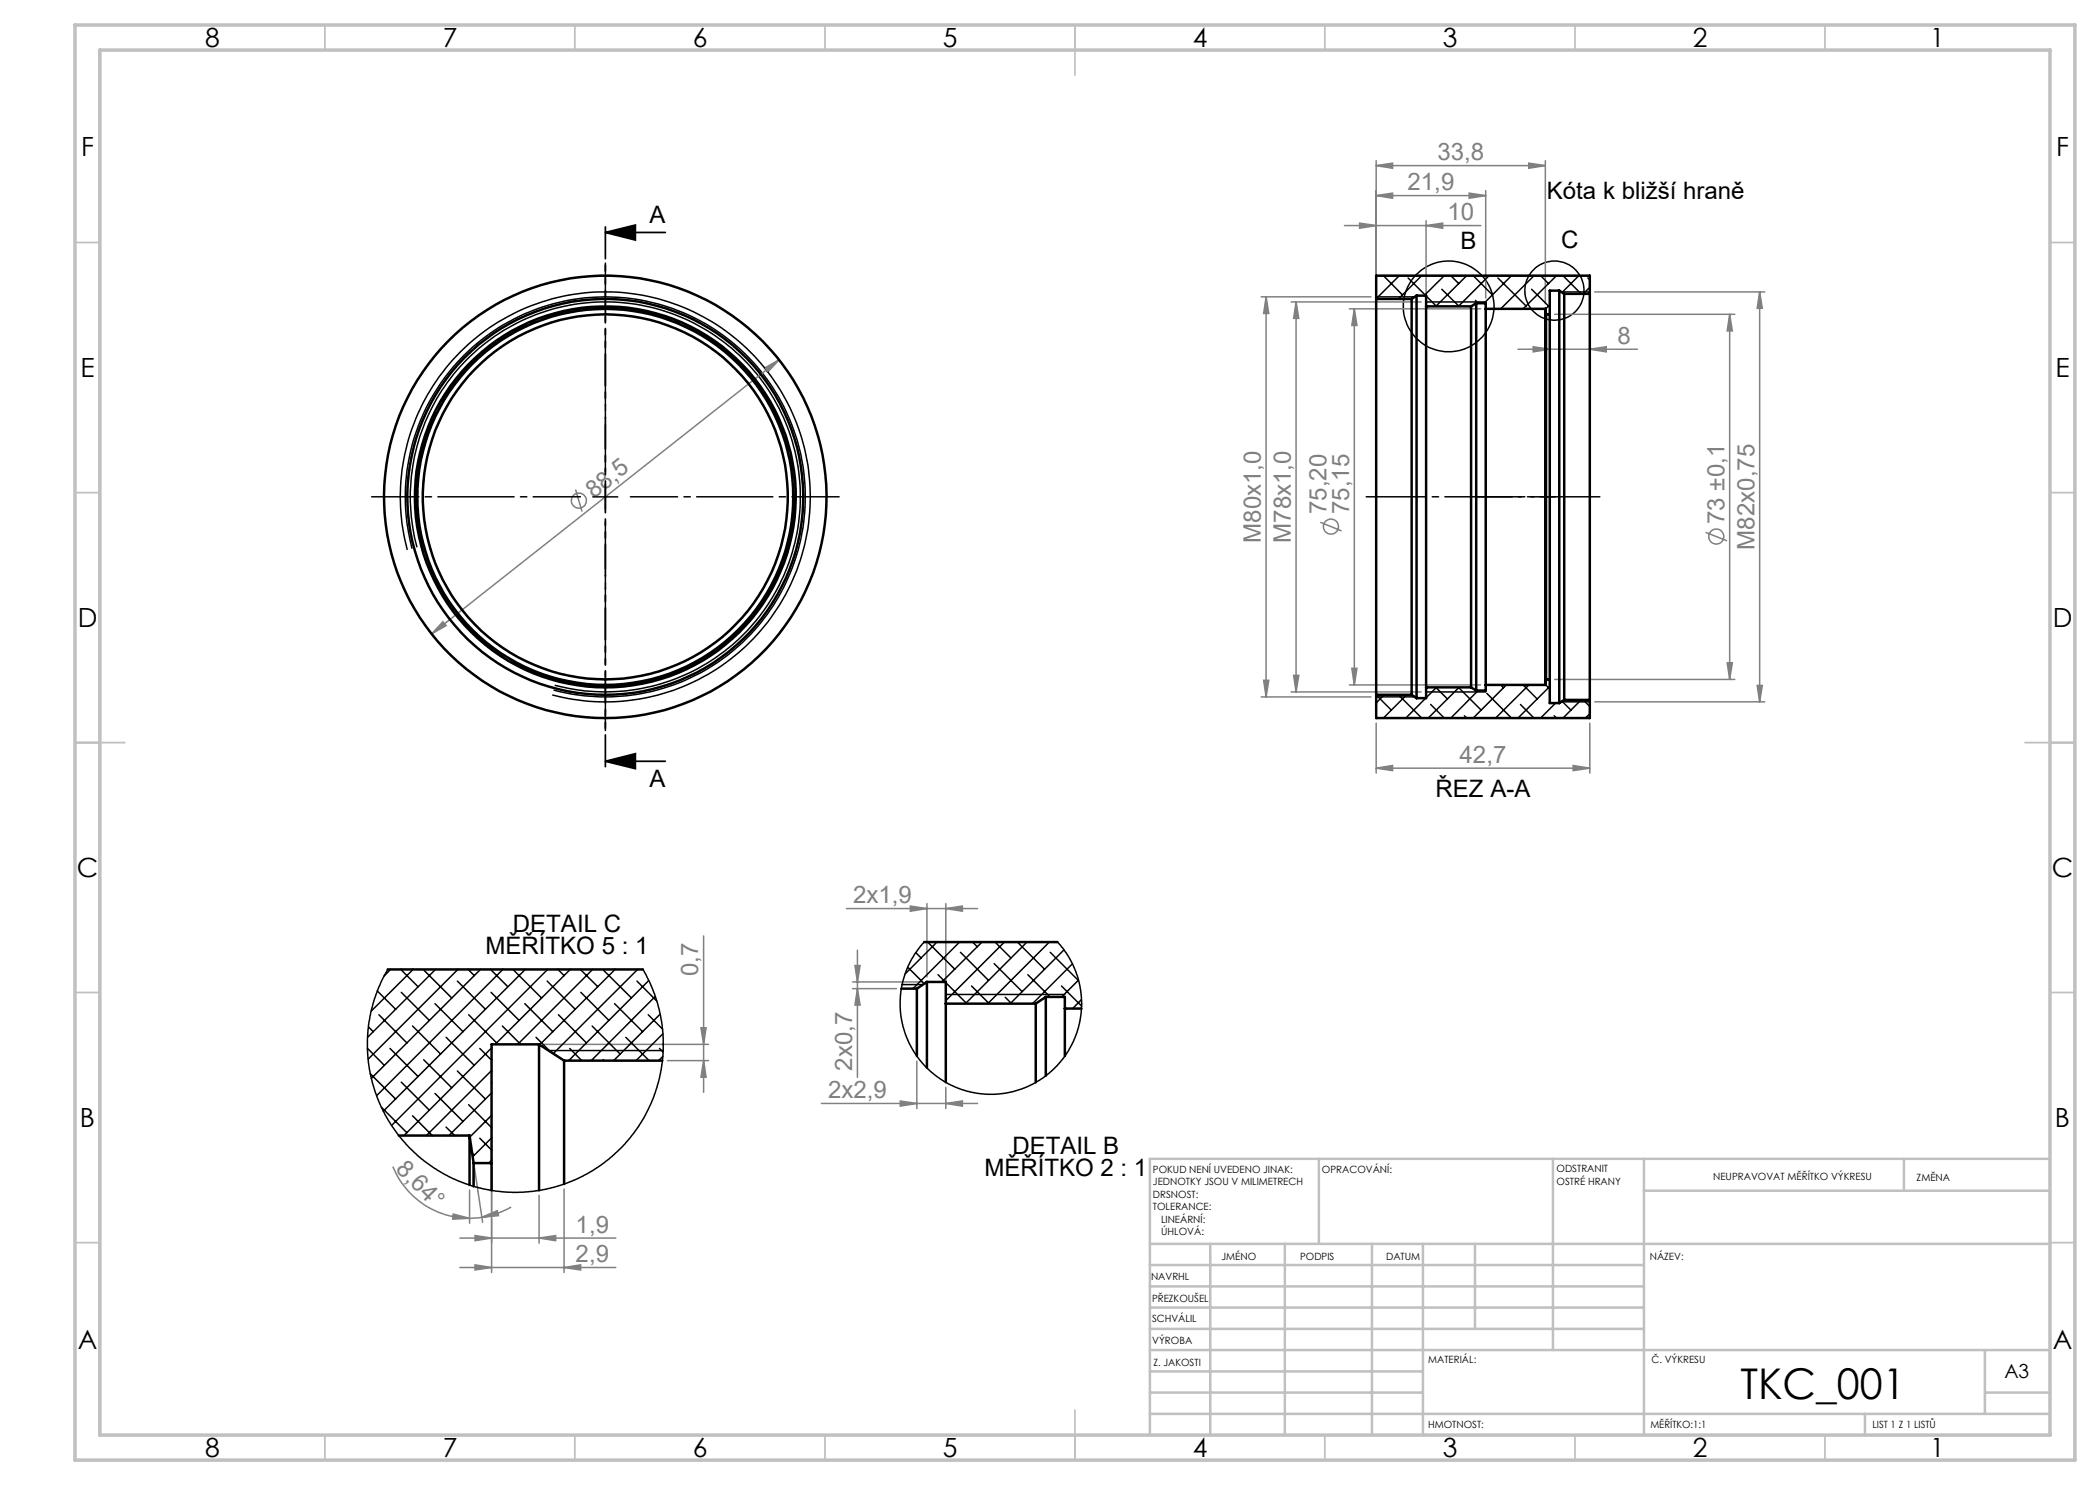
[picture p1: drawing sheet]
<svg xmlns="http://www.w3.org/2000/svg" width="420mm" height="297mm" viewBox="0 0 420 297" stroke-linecap="round" stroke-linejoin="round" font-family="sans-serif">
<g fill="none" stroke="#808080" stroke-width=".3">
<path d="M275.2 33.1l3.3-.5v1.1zM275.2 39.1l3.3-.5v1zM275.2 32.1v26.7M275.2 33.1h33.9M275.2 39.1h21.9M293.8 38.6l3.3 .5-3.3 .5zM297.1 38.1v21.5M305.8 32.6l3.3 .5-3.3 .6zM309.1 32.1v28.7M252.2 59.4h22M253.2 59.4l.6 3.3h-1.1zM253.2 59.4v80"/>
<path d="M268.9 45.1h27.3M271.9 44.6l3.3 .5-3.3 .5zM285.2 45.1l3.3-.5v1zM285.2 44.1v16.2M318.9 58.4h34.1M351.9 58.4l.6 3.3h-1.1zM351.9 58.4v82M152.9 73.6l2.9-1.6-2.3 2.4zM155.8 72l-69.5 54.8M258.2 60.4h26M259.2 60.4l.6 3.3h-1.1zM259.2 60.4v78"/>
<path d="M269.9 61.8h26.2M270.9 61.8l.5 3.3h-1zM270.9 61.8v75.2M303.6 69.8h23.9M306.6 69.4l3.4 .4-3.4 .6zM310.9 62.9h36.1M318 69.8l3.2-.4v1zM345.9 62.9l.6 3.3h-1.1zM345.9 62.9v73M115.1 97.9l1.3 4.4M264.1 104.5l4.2 1.7M341.1 106.5l4.3 1.7"/>
<path d="M88.6 124.4l.6 .7-2.9 1.7zM252.2 139.4h22M252.7 136.1h1.1l-.6 3.3zM258.2 138.4h26M258.7 135.1h1.1l-.6 3.3zM269.9 137h26.2M270.4 133.7h1l-.5 3.3zM310.9 135.9h36.1M345.4 132.6h1.1l-.6 3.3zM351.4 137.1h1.1l-.6 3.3zM275.2 153.6l3.3-.5v1zM275.2 144.6v10"/>
<path d="M275.2 153.6h42.8M314.6 153.1l3.4 .5-3.4 .5zM318 144.6v10M318.9 140.4h34.1M140.7 187.2v31.3M169.3 181.7h26.2M170.5 196.4h13.9M170.5 197.7h8.8M171 193.1h1l-.5 3.3zM171.5 190v25.5M171.5 197.7l.5 3.3h-1zM182.1 181.2l3.3 .5-3.3 .5z"/>
<path d="M185.4 180.7v14.7M189.2 181.7l3.3-.5v1zM189.2 180.7v19M108.8 208.9h32.9M133.5 212.1h8.2M140.2 205.6h1l-.5 3.3zM140.7 212.1l.5 3.3h-1zM183.4 212.2v9.5M189.2 217.5v4.2M78.6 233.3a16.6 16.6 0 0 0 15.3 10.4M93.9 238v6.6M94.9 233.6l1.6 10.8"/>
<path d="M98.3 233.6v20.9M107.8 239.1v9.5M112.8 237.8v16.7M164.3 220.7h31.2M180.1 220.2l3.3 .5-3.3 .5zM189.2 220.7l3.3-.5v1zM90.7 242.8l3.2 .9-3.3 .1zM92 253.5h31.2M92 247.6h31.2M95 247.1l3.3 .5-3.3 .5zM95 253l3.3 .5-3.3 .5zM96.4 243.4l3-1.3 .3 1z"/>
<path d="M96.4 243.4l-2.5 .3M97.6 243.2l-1.2 .2M102.2 241.4l-3.1 1.4M107.8 247.6l3.3-.5v1zM112.8 253.5l3.3-.5v1z"/>
<circle cx="115.8" cy="100.1" r="1.5"/>
<circle cx="266.2" cy="105.3" r="1.5"/>
<circle cx="343.3" cy="107.3" r="1.51"/>
</g>
<g fill="none" stroke="#000" stroke-width=".3">
<path d="M275.2 59.4h7.8M312.2 58.4h5.8M285.2 60.4h11.9M118.6 99.4h4.9M121.1 96.9v5M81.5 110a41 41 0 0 1 36-51.5 41 41 0 0 1 44.4 44.5 41 41 0 0 1-51.4 36M82.4 109.7a40 40 0 0 1 35.1-50.2 40 40 0 0 1 43.4 43.3 40 40 0 0 1-50.2 35.2M83.4 109.5a39 39 0 0 1 34.3-49 39 39 0 0 1 42.2 42.3 39 39 0 0 1-49 34.3M275.2 139.4h7.8M285.2 138.4h11.9M312.2 140.4h5.8M180.4 196.9h4.2"/>
<path d="M189.2 198.9h23.8M109.7 210.1h22.9"/>
<circle cx="310.9" cy="58.1" r="5.9"/>
<circle cx="289.7" cy="61.3" r="9.1"/>
</g>
<path d="M121.1 46.5l6-1.5v3zM121.1 46.5h12M121.1 152.3l6-1.6v3zM121.1 152.3h12" fill="none" stroke="#000" stroke-width=".35"/>
<path d="M320 99.4h-46.8" fill="none" stroke="#000" stroke-width=".3" stroke-dasharray="15.2 1.3 1.3 1.3" stroke-dashoffset="3.3"/>
<path d="M295.1 99.4h16" fill="none" stroke="#000" stroke-width=".3" stroke-dasharray="15.2 1.3 1.3 1.3" stroke-dashoffset="8"/>
<path d="M121.1 44.5v109.7" fill="none" stroke="#000" stroke-width=".35" stroke-dasharray="6.3 1.3 1.3 1.3 1.3 1.3" stroke-dashoffset="-.9"/>
<g fill="none" stroke="#c0c0c0" stroke-width=".35">
<path d="M65 5v5M115 5v5M165 5v5M215 5v10M265 5v5M315 5v5M365 5v5M15 48.5h5M410 48.5h5M15 98.5h5M410 98.5h5M15 148.5h10"/>
<path d="M405 148.5h10M15 198.5h5M410 198.5h5M15 248.5h5M410 248.5h5M65 287v5M115 287v5M165 287v5M215 282v10M265 287v5M315 287v5M365 287v5"/>
</g>
<g fill="none" stroke="#c0c0c0" stroke-width=".5">
<path d="M263.8 231.8v17M310.6 231.8v38.2M328.8 231.8v55.2M328.8 238.2h81.2M380.8 231.8v6.4M410 231.8h-180v55.2M230 248.8h180M230 257.3h98.8M230 253h98.8M242 248.8v38.2M257 248.8v38.2M274.4 248.8v38.2"/>
<path d="M284.6 248.8v38.2M295 248.8v17M230 265.8h98.8M230 261.5h98.8M230 278.5h54.6M230 274.3h54.6M230 270h180M397 278.5h13M397 270v12.8M230 282.8h180M373 282.8v4.2"/>
</g>
<path d="M15 5h400v287h-400zM20 10h390v277h-390z" fill="none" stroke="#c0c0c0" stroke-width=".7"/>
<path d="M116.1 99.4h-41.8M121.1 94.4v-41.8M126.1 99.4h41.7M121.1 104.4v41.7" fill="none" stroke="#000" stroke-width=".3" stroke-dasharray="15.2 1.3 1.3 1.3" stroke-dashoffset="5.8"/>
<path d="M121.1 46.5l6-1.5v3zM121.1 152.3l6-1.6v3z" fill="#000"/>
<g fill="#808080">
<path d="M305.8 32.6l3.3 .5-3.3 .6zM275.2 33.1l3.3-.5v1.1zM293.8 38.6l3.3 .5-3.3 .5zM275.2 39.1l3.3-.5v1zM285.2 45.1l3.3-.5v1zM271.9 44.6l3.3 .5-3.3 .5z"/>
<path d="M314.6 153.1l3.4 .5-3.4 .5zM275.2 153.6l3.3-.5v1z"/>
<path d="M318 69.8l3.2-.4v1zM306.6 69.4l3.4 .4-3.4 .6zM189.2 220.7l3.3-.5v1zM180.1 220.2l3.3 .5-3.3 .5zM107.8 247.6l3.3-.5v1zM95 247.1l3.3 .5-3.3 .5z"/>
<path d="M95 253l3.3 .5-3.3 .5zM112.8 253.5l3.3-.5v1z"/>
<path d="M189.2 181.7l3.3-.5v1zM182.1 181.2l3.3 .5-3.3 .5z"/>
<path d="M88.6 124.4l-2.3 2.4 2.9-1.7zM152.9 73.6l.6 .8 2.3-2.4z"/>
<path d="M140.7 212.1l.5 3.3h-1zM140.2 205.6h1l-.5 3.3z"/>
<path d="M351.4 137.1h1.1l-.6 3.3zM351.9 58.4l.6 3.3h-1.1z"/>
<path d="M258.7 135.1h1.1l-.6 3.3zM259.2 60.4l.6 3.3h-1.1z"/>
<path d="M253.2 59.4l.6 3.3h-1.1zM252.7 136.1h1.1l-.6 3.3zM171 193.1h1l-.5 3.3zM171.5 197.7l.5 3.3h-1z"/>
<path d="M270.9 61.8l.5 3.3h-1zM270.4 133.7h1l-.5 3.3z"/>
<path d="M345.9 62.9l.6 3.3h-1.1zM345.4 132.6h1.1l-.6 3.3z"/>
<path d="M90.7 242.8l3.2 .9-3.3 .1zM96.4 243.4l3-1.3 .3 1z"/>
</g>
<g fill="none" stroke="#000" stroke-width=".5">
<path d="M275.2 59.8v79.2M275.2 59.8h7.1M282.3 59.8v79.2M283.3 59.1v80.5M283.3 59.1h1.9v2.2M283.3 59.1l-1 .7M311.9 58.1v82.5M311.9 58.1l.9 .7M311.9 58.1h-1.9v4.8M312.8 58.8v81.2M312.8 58.8h5.2M318 58.8v81.2"/>
<path d="M318 58.8v-3.7h-42.8v4.7M285.2 61.3v76.2M285.2 61.3h9M294.2 61.3v76.2M295.2 60.6v77.5M295.2 60.6h1.9v1.2M295.2 60.6l-1 .7M297.1 61.8v75.2M297.1 61.8h12M309.1 61.8v75.2M309.1 61.8l.1 1.1M309.2 62.9v73"/>
<path d="M309.2 62.9h.8M310 62.9v73M275.2 139v4.6h42.8v-3.6M275.2 139h7.1M282.3 139l1 .6M285.2 137.5v2.1h-1.9M285.2 137.5h9M294.2 137.5l1 .6M297.1 137v1.1h-1.9M297.1 137h12M309.2 135.9l-.1 1.1M309.2 135.9h.8"/>
<path d="M310 135.9v4.7h1.9M312.8 140l-.9 .6M312.8 140h5.2M77.5 193.9h51.1M180.3 197.7h3.1M183.4 197.7v13.5M184.8 188.4h26.7M185.4 196.4v17.2M185.4 196.4h3.8v4.3M185.4 196.4l-2 1.3M209.2 199.4v15.8M209.2 199.4h3.8v2.3"/>
<path d="M209.2 199.4l-2 1.3M107.8 208.9v29.2M107.8 208.9l5 3.2M107.8 208.9h-9.5v23.7M112.8 212.1v24.7M112.8 212.1h19.7M189.2 200.7v15.8M189.2 200.7h18M207.2 200.7v15.8M213 201.7v9.5M213 201.7h3.3M79.8 227.1h14.1"/>
<path d="M93.9 227.1v9.9M93.9 227.1l.8 5.5M94.7 232.6v4.7M94.7 232.6h3.6M98.3 232.6v5.5"/>
<circle cx="121.1" cy="99.4" r="37.6"/>
<circle cx="121.1" cy="99.4" r="38.1"/>
<circle cx="121.1" cy="99.4" r="44.2"/>
<circle cx="121.1" cy="99.4" r="39.6"/>
<circle cx="121.1" cy="99.4" r="36.5"/>
</g>
<g fill="none" stroke="#000" stroke-width=".3">
<path d="M275.4 55.1l-.2 .2M276.7 55.1l3.8 3.9M279.9 55.1l-4.7 4.7M281.6 55.6l3.6 3.5M284.3 55.1l-4.6 4.7M285.2 59.2l2 2M288.4 57.9l3.4 3.4M288.9 55.1l-4.1 4M290.2 55.1l1.5 1.6M293.3 55.1l-6.1 6.2M294.6 55.1l3.9 3.9M297.8 55.1l-6.1 6.2"/>
<path d="M299.6 55.6l5.6 5.6M302.3 55.1l-5.5 5.5M306.3 57.9l3.7 3.6M306.8 55.1l-6.7 6.7M308.1 55.1l1.6 1.6M311.3 55.1l-6.7 6.7M312.6 55.1l3.6 3.7M315.8 55.1l-3.4 3.4M317.6 55.6l.4 .4M318 57.5l-1.4 1.3M295.1 60.1l.5 .5M310 61l-.9 .8"/>
<path d="M275.2 139l3.1 3M276.8 139l-1.6 1.6M279.7 139l4.6 4.6M281.3 139l-4.6 4.6M285.2 139.6l-4 4M287.2 137.5l2.3 2.3M287.3 137.5l-2.1 2.1M291.7 137.5l4.5 4.5M291.8 137.5l-6.2 6.1M295.6 138.1l-5.4 5.5M297.4 138.7l4.9 4.9M300.1 137l.6 .5"/>
<path d="M301.3 137l-6.7 6.6M304.6 137l2.8 2.8M305.8 137l-6.7 6.6M309.1 136.9l.9 .9M310 137.3l-6.4 6.3M316.2 140l-3.6 3.6M316.6 140l1.4 1.3M275.2 143.5l.2 .1M286.1 140.9l2.8 2.7M292.9 143.2l.4 .4M304.1 140.9l2.7 2.7M310.8 143.2l.5 .4"/>
<path d="M311.1 140.6l-3 3M312.4 140.3l1.8 1.7M318 142.8l-.9 .8M75.5 198.2l3.6 3.7M76.9 195.1h.1M77.5 193.9l-1.8 3.7-1.2 3.3-.7 3.5-.3 3.3 .2 4.6 .6 3.4 1.1 3.7 1.7 3.7 2.5 3.8 2.1 2.4 3 2.8 2.8 2 3.2 1.7 3.9 1.4 3.4 .9 4.4 .4 3.9-.2 3.7-.6 4.4-1.5 3.1-1.5 3.4-2.2 3.1-2.7 2.8-3.2 2-3 1.8-3.8 1.3-4.4 .7-4.1v-3.7l-.3-3.2-.9-4-1.3-3.6-1.5-2.9M78.1 193.9l-1.2 1.3M80.2 193.9l3.4 3.4M80.3 198.5l5.6 5.6M82.6 193.9l-8.4 8.3M84.7 194l5.6 5.6M87.1 193.9l-13.6 13.6"/>
<path d="M91.5 196.2l5.6 5.7M91.6 193.9l-18 17.9M93.6 193.9l1.3 1.2M96.1 193.9l-21.8 21.8M98.1 193.9l3.5 3.4M98.2 198.5l5.6 5.6M100.6 193.9l-25.3 25.2M102.7 194l5.6 5.6M105.1 193.9l-28.4 28.3M109.4 196.2l5.6 5.7M109.5 193.9l-31.2 31.2M111.6 193.9l1.2 1.2"/>
<path d="M114.1 193.9l-15.1 15M116.1 193.9l3.5 3.4M116.2 198.5l5.6 5.6M118.5 193.9l-15 15M120.6 194l5.7 5.6M123 193.9l-15.1 15M127.4 196.2l3.9 4M127.5 193.9l-16.8 16.8M129.8 196.1l-16.1 16M131.1 199.3l-12.8 12.8M181.5 193.4l3.4 3.3M183.2 190.5l1 1.1"/>
<path d="M184.8 188.4l-1.7 2.2-1.1 1.8-1 2.4-.7 2.4-.3 2.8 .1 2.5 .5 2.6 .7 2.3 1.1 2.3 1.5 2.2 1.8 2 2.2 1.7 1.8 1.2 2.3 1 2.9 .8 2.5 .3 2.6-.1 2.5-.4 2.8-1 2.4-1.2 1.7-1.2 2.3-2.2 1.6-2.1 1.4-2.4 1-2.8 .4-2 .2-2.2-.2-3.2-.6-2.7-.9-2.4-1.5-2.5-1.6-2.1M185.5 188.4l5.5 5.4M187.4 188.4l-6.4 6.4M187.6 194.9l1.5 1.5M189.2 196.5l4 4.1M191.9 188.4l-9.3 9.3M192.1 190.5l5.6 5.6M194.3 197.2l3.5 3.5M194.5 188.4l.9 .9M196.4 188.4l-8 8M198.8 192.7l5.6 5.6M199 188.4l3.2 3.2"/>
<path d="M200.9 188.4l-11.7 11.7M201 199.5l1.3 1.2M203.5 188.4l5.4 5.4M205.4 188.4l-12.3 12.3M205.6 194.9l4.4 4.5M209.9 188.4l-12.3 12.3M210 190.5l5.7 5.6M212.3 197.2l4 4M212.8 190l-10.8 10.7M214.5 192.8l-8 7.9M215.7 196l-3.4 3.4M216.3 199.9l-1.8 1.8"/>
<path d="M73.5 209.7l3.4 3.4M73.7 205.4l.9 .9M74 214.7l5.1 5.1M75.8 202.9l5.6 5.7M78 209.7l5.6 5.6M80.3 216.4l5.6 5.6M82.5 205.2l5.6 5.6M84.7 211.9l5.6 5.7M87 218.7l5.6 5.6M87 200.7l5.6 5.6M89.2 207.5l5.7 5.6M91.5 214.2l5.6 5.6"/>
<path d="M93.7 202.9l5.6 5.7M96 209.7l2.3 2.4M98.2 216.4l.1 .1M98.3 209.6l-17.5 17.5M98.3 214.1l-13 13M98.3 218.6l-8.5 8.5M100.5 205.2l3.6 3.7M105 200.7l5.6 5.6M107.2 207.5l2.9 2.9M111.7 202.9l5.6 5.7M113.9 209.7l2.4 2.4M118.4 205.2l5.6 5.6"/>
<path d="M120.6 211.9l.2 .2M122.9 200.7l5.6 5.6M125.2 207.5l4.6 4.6M129.6 202.9l2.9 2.9M131.9 209.7l.7 .7M132 202.8l-9.3 9.3M132.6 206.8l-5.4 5.3M132.6 211.3l-.9 .8M76.3 221.4l5.1 5.2M82.5 223.2l4 3.9M89.2 225.4l1.7 1.7M93.7 220.9l4.6 4.6"/>
<path d="M94.4 230.6l.5 .4M96 227.6l2.3 2.4M98.3 223.1l-4.4 4.3M98.3 227.6l-3.8 3.7M98.3 232.1l-.5 .5"/>
</g>
<text font-size="8.5" x="348.1" y="279.7">TKC_001</text>
<g font-size="5.3">
<text x="41" y="9.5">8</text>
<text x="88.5" y="9.5">7</text>
<text x="138.5" y="9.5">6</text>
<text x="188.5" y="9.5">5</text>
<text x="238.5" y="9.5">4</text>
<text x="288.5" y="9.5">3</text>
<text x="338.5" y="9.5">2</text>
<text x="386" y="9.5">1</text>
<text x="16.2" y="31.2">F</text>
<text x="411.2" y="31.2">F</text>
<text x="16.1" y="75.5">E</text>
<text x="411.1" y="75.5">E</text>
<text x="15.5" y="125.5">D</text>
<text x="410.5" y="125.5">D</text>
<text x="15.4" y="175.5">C</text>
<text x="410.4" y="175.5">C</text>
<text x="16" y="225.5">B</text>
<text x="411" y="225.5">B</text>
<text x="15.5" y="269.7">A</text>
<text x="410.5" y="269.7">A</text>
<text x="41" y="291.5">8</text>
<text x="88.5" y="291.5">7</text>
<text x="138.5" y="291.5">6</text>
<text x="188.5" y="291.5">5</text>
<text x="238.5" y="291.5">4</text>
<text x="288.5" y="291.5">3</text>
<text x="338.5" y="291.5">2</text>
<text x="386" y="291.5">1</text>
</g>
<g font-size="4.8" fill="#808080">
<text x="287.5" y="32">33,8</text>
<text x="281.5" y="38">21,9</text>
<text x="289.5" y="44">10</text>
<text x="323.5" y="68.8">8</text>
<text x="118.7" y="99.8" transform="rotate(-38 118.7 99.8)">88,5</text>
<text x="265.3" y="102.8" transform="rotate(-90 265.3 102.8)">75,20</text>
<text x="269.8" y="102.8" transform="rotate(-90 269.8 102.8)">75,15</text>
<text x="344.9" y="104.8" transform="rotate(-90 344.9 104.8)">73 ±0,1</text>
<text x="252.2" y="108.6" transform="rotate(-90 252.2 108.6)">M80x1,0</text>
<text x="258.2" y="108.6" transform="rotate(-90 258.2 108.6)">M78x1,0</text>
<text x="350.9" y="109.9" transform="rotate(-90 350.9 109.9)">M82x0,75</text>
<text x="291.9" y="152.5">42,7</text>
<text x="170.6" y="180.6">2x1,9</text>
<text x="139.6" y="195.2" transform="rotate(-90 139.6 195.2)">0,7</text>
<text x="170.4" y="214.1" transform="rotate(-90 170.4 214.1)">2x0,7</text>
<text x="165.6" y="219.6">2x2,9</text>
<text x="79" y="234" transform="rotate(45 79 234)">8,64°</text>
<text x="115.1" y="246.5">1,9</text>
<text x="115.1" y="252.4">2,9</text>
</g>
<g font-size="4.8">
<text x="309.4" y="39.8">Kóta k bližší hraně</text>
<text x="129.9" y="44.6">A</text>
<text x="292.1" y="49.8">B</text>
<text x="312.2" y="49.7">C</text>
<text x="129.9" y="157.4">A</text>
<text x="287.1" y="159.4">ŘEZ A-A</text>
<text x="97.1" y="190.9">MĚŘÍTKO 5 : 1</text>
<text x="102.6" y="186.3">DETAIL C</text>
<text x="202.5" y="230.7">DETAIL B</text>
<text x="196.9" y="235.2">MĚŘÍTKO 2 : 1</text>
</g>
<text font-size="3.9" x="400.9" y="275.5">A3</text>
<g font-size="2">
<text x="230.6" y="234.6">POKUD NENÍ UVEDENO JINAK:</text>
<text x="230.6" y="237.1">JEDNOTKY JSOU V MILIMETRECH</text>
<text x="230.6" y="239.6">DRSNOST:</text>
<text x="264.4" y="234.6">OPRACOVÁNÍ:</text>
<text x="311.3" y="234.5">ODSTRANIT</text>
<text x="311.3" y="237">OSTRÉ HRANY</text>
<text x="342.6" y="236">NEUPRAVOVAT MĚŘÍTKO VÝKRESU</text>
<text x="383.3" y="236.2">ZMĚNA</text>
<text x="230.6" y="242.1">TOLERANCE:</text>
<text x="232.2" y="244.6">LINEÁRNÍ:</text>
<text x="232.2" y="247.1">ÚHLOVÁ:</text>
<text x="244.3" y="252">JMÉNO</text>
<text x="260" y="251.9">PODPIS</text>
<text x="277.2" y="251.9">DATUM</text>
<text x="330" y="251.9">NÁZEV:</text>
<text x="230.2" y="256.1">NAVRHL</text>
<text x="230.4" y="260.3">PŘEZKOUŠEL</text>
<text x="230.4" y="264.4">SCHVÁLIL</text>
<text x="230.5" y="268.8">VÝROBA</text>
<text x="230.7" y="273.1">Z. JAKOSTI</text>
<text x="285.6" y="272.5">MATERIÁL:</text>
<text x="330.3" y="272.5">Č. VÝKRESU</text>
<text x="285.6" y="285.5">HMOTNOST:</text>
<text x="330.1" y="285.6">MĚŘÍTKO:1:1</text>
<text x="374.5" y="285.6">LIST 1 Z 1 LISTŮ</text>
</g>
</svg>
